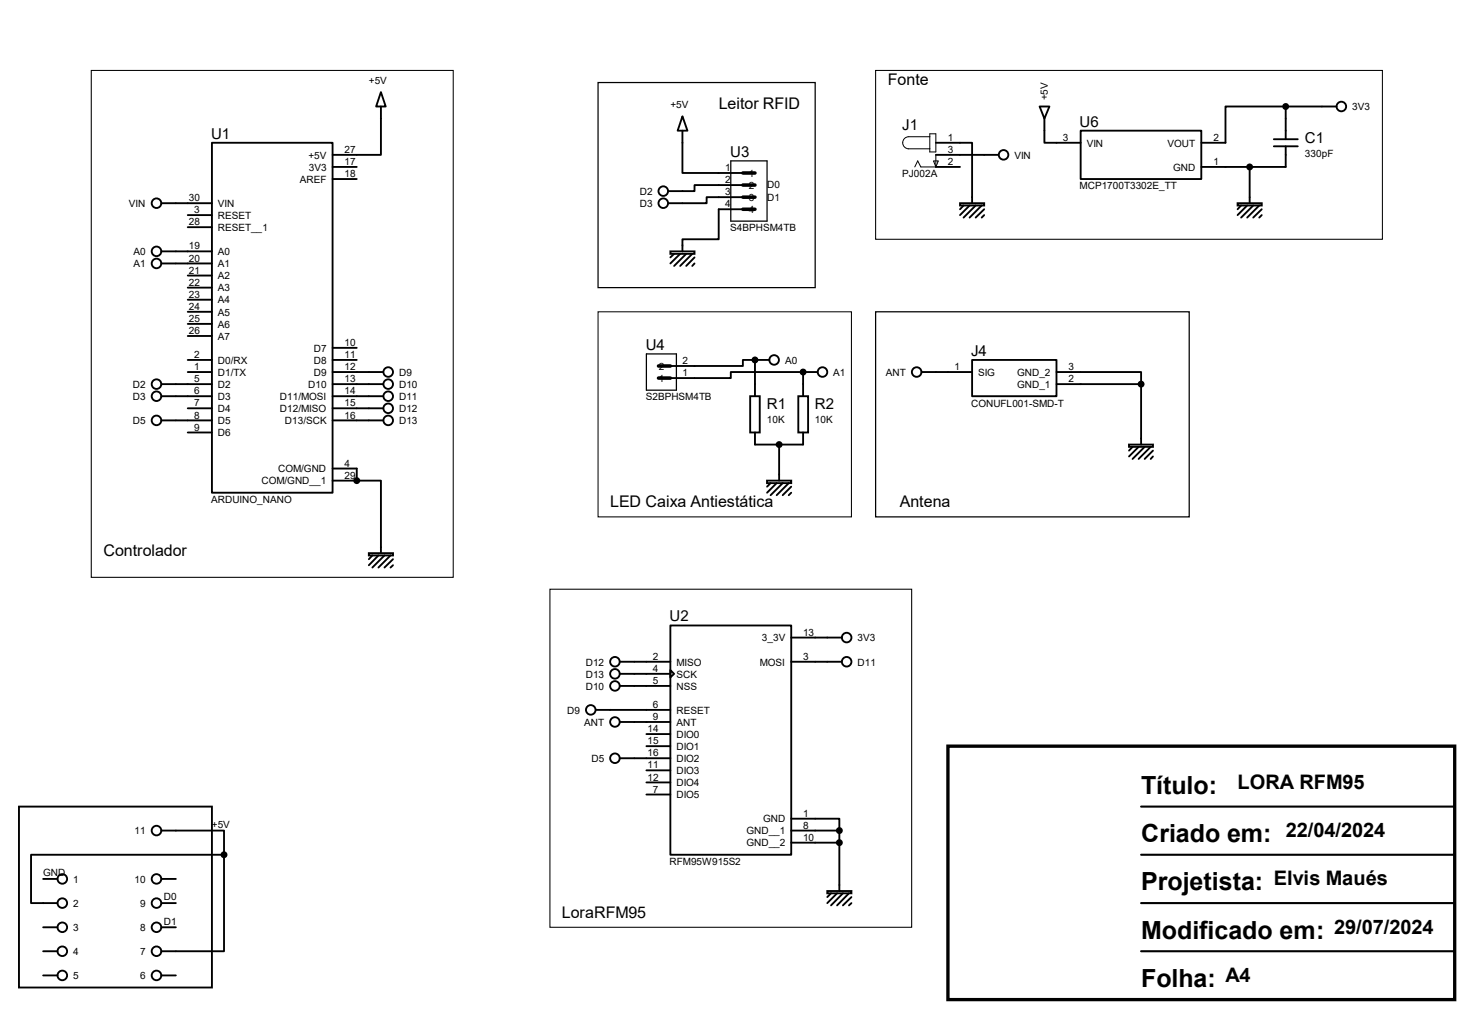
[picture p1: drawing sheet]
<svg xmlns="http://www.w3.org/2000/svg" width="297mm" height="210mm" viewBox="0 0 297 210" stroke-linecap="round" stroke-linejoin="round" font-family="sans-serif">
<g fill="none" stroke="#000" stroke-width=".38">
<path d="M77.4 18.7l1 2.9h-2zM43.1 29h24.5v71.1h-24.5zM67.6 33.9h4.9M67.6 36.4h4.9M77.4 21.6v9.9h-9.8M138.6 23.6l1.1 2.9h-2zM138.6 26.5v8.6h12.3M150.9 37.6h-9.8v1.2h-5.4M190.1 29h7.4v12.3M190.1 31.5h12.8M190.1 33.9h4.9M211.2 21.6h2l-1 2.5z"/>
<path d="M212.2 24.1v4.9h7.3M219.5 26.5h24.6v9.9h-24.6zM253.9 33.9v7.4M258.8 29.7h4.9M258.8 28.3h4.9M261.2 21.6h-12.2v7.4h-4.9M261.2 21.6h10.3M261.2 21.6v6.7M261.2 29.7v4.2h-17.1M32.8 51.1h10.3M32.8 53.5h10.3M32.8 41.3h10.3"/>
<path d="M38.1 56h5M38.1 58.4h5M38.1 43.7h5M38.1 46.1h5M136.2 51.1h4.9v.5h-4.9zM136.9 51.6l-.7 .7M138.2 51.6l-2 1.9M139.4 51.6l-2.5 2.4M140.6 51.6l-2.4 2.4M141.1 52.3l-1.7 1.7M141.1 53.5l-.5 .5M150.9 40h-7.3v1.3h-7.9"/>
<path d="M150.9 42.5h-4.9v6.1h-7.4v2.5M195 41.3h4.9v.4h-4.9zM195.7 41.7l-.7 .8M197 41.7l-2 2M198.2 41.7l-2.5 2.5M199.4 41.7l-2.4 2.5M199.9 42.5l-1.7 1.7M199.9 43.7l-.5 .5M251.4 41.3h4.9v.4h-4.9zM252.1 41.7l-.7 .8M253.4 41.7l-2 2M254.6 41.7l-2.5 2.5"/>
<path d="M255.8 41.7l-2.4 2.5M256.3 42.5l-1.7 1.7M256.3 43.7l-.5 .5M32.8 78h10.3M38.1 75.6h5M38.1 60.9h5M38.1 63.3h5M38.1 65.8h5M38.1 68.2h5M38.1 73.1h5M67.6 78h10.3M67.6 75.6h10.3"/>
<path d="M67.6 73.1h4.9M67.6 70.7h4.9M153.4 73.1h-2.5v1.2h-14.7M153.4 73.1v7.4M153.4 73.1h2.9M163.2 75.6h-14.7v1.2h-12.3M163.2 75.6h2.9M163.2 75.6v4.9M187.2 75.6h10.3M197.5 73.1h17.1v7.4h-17.1zM214.6 75.6h17.2v2.4M214.6 78h17.2"/>
<path d="M231.8 78v12.3M32.8 85.4h10.3M32.8 80.5h10.3M38.1 82.9h5M38.1 87.8h5M67.6 95.2h4.9v2.4M67.6 82.9h10.3M67.6 85.4h10.3M67.6 80.5h10.3M67.6 97.6h4.9M72.5 97.6h4.9v14.8M152.4 80.5h1.9v7.3h-1.9z"/>
<path d="M153.4 87.8v2.5h9.8v-2.5M155.8 97.6h4.9v.5h-4.9zM156.5 98.1l-.7 .7M157.8 98.1l-2 2M158.3 90.3v7.3M159 98.1l-2.5 2.5M160.2 98.1l-2.4 2.5M160.7 98.8l-1.7 1.8M162.2 80.5h2v7.3h-2zM229.4 90.3h4.8v.5h-4.8zM230.1 90.8l-.7 .7M231.3 90.8l-1.9 1.9"/>
<path d="M232.5 90.8l-2.4 2.4M233.8 90.8l-2.5 2.4M234.2 91.5l-1.7 1.7M234.2 92.7l-.4 .5M74.9 112.4h4.9v.4h-4.9zM75.6 112.8l-.7 .8M76.9 112.8l-2 2M78.1 112.8l-2.5 2.5M79.3 112.8l-2.4 2.5M79.8 113.6l-1.7 1.7M79.8 114.8l-.5 .5M160.7 100.1l-.5 .5"/>
<path d="M125.9 134.4h10.3M125.9 136.9h10.3M125.9 139.3h10.3M136.2 127h24.5v46.6h-24.5zM136.2 136.1l.7 .8-.7 .7zM160.7 134.4h10.3M160.7 129.5h10.3M121 144.2h15.2M125.9 146.6h10.3M125.9 154h10.3M131.3 149.1h4.9M131.3 151.6h4.9"/>
<path d="M131.3 156.5h4.9M131.3 158.9h4.9M3.9 163.8h39.2v36.8h-39.2zM8.8 178.5h2.9M32.8 168.7h12.7v4.9M32.8 178.5h2.9M45.5 173.6h-39.2v9.8h5.4M45.5 173.6v19.6h-12.7M131.3 161.4h4.9M160.7 166.3h9.8v2.4M160.7 168.7h9.8M160.7 171.2h9.8"/>
<path d="M170.5 168.7v12.3M8.8 188.3h2.9M8.8 193.2h2.9M8.8 198.1h2.9M32.8 183.4h2.9M32.8 188.3h2.9M32.8 198.1h2.9M168.1 181h4.9v.4h-4.9zM168.8 181.4l-.7 .8M170.1 181.4l-2 2M171.2 181.4l-2.4 2.5M172.5 181.4l-2.4 2.5"/>
<path d="M173 182.2l-1.8 1.7M173 183.4l-.5 .5"/>
<circle cx="134.7" cy="38.8" r=".97"/>
<circle cx="203.9" cy="31.5" r=".97"/>
<circle cx="272.5" cy="21.6" r=".97"/>
<circle cx="31.8" cy="51.1" r=".97"/>
<circle cx="31.8" cy="53.5" r=".97"/>
<circle cx="31.8" cy="41.3" r=".97"/>
<circle cx="134.7" cy="41.3" r=".97"/>
<circle cx="31.8" cy="78" r=".97"/>
<circle cx="78.9" cy="75.6" r=".97"/>
<circle cx="78.9" cy="78" r=".97"/>
<circle cx="157.3" cy="73.1" r=".97"/>
<circle cx="167.1" cy="75.6" r=".97"/>
<circle cx="186.2" cy="75.6" r=".97"/>
<circle cx="31.8" cy="85.4" r=".97"/>
<circle cx="31.8" cy="80.5" r=".97"/>
<circle cx="78.9" cy="85.4" r=".97"/>
<circle cx="78.9" cy="80.5" r=".97"/>
<circle cx="78.9" cy="82.9" r=".97"/>
<circle cx="124.9" cy="134.4" r=".97"/>
<circle cx="124.9" cy="136.9" r=".97"/>
<circle cx="124.9" cy="139.3" r=".97"/>
<circle cx="172" cy="134.4" r=".97"/>
<circle cx="172" cy="129.5" r=".97"/>
<circle cx="120" cy="144.2" r=".97"/>
<circle cx="124.9" cy="146.6" r=".97"/>
<circle cx="124.9" cy="154" r=".97"/>
<circle cx="12.7" cy="178.5" r=".97"/>
<circle cx="31.8" cy="178.5" r=".97"/>
<circle cx="31.8" cy="168.7" r=".97"/>
<circle cx="12.7" cy="188.3" r=".97"/>
<circle cx="12.7" cy="183.4" r=".97"/>
<circle cx="12.7" cy="193.2" r=".97"/>
<circle cx="12.7" cy="198.1" r=".97"/>
<circle cx="31.8" cy="188.3" r=".97"/>
<circle cx="31.8" cy="183.4" r=".97"/>
<circle cx="31.8" cy="198.1" r=".97"/>
<circle cx="31.8" cy="193.2" r=".97"/>
</g>
<g fill="#000">
<circle cx="153.4" cy="73.1" r=".19"/>
<circle cx="163.2" cy="75.6" r=".19"/>
<circle cx="72.5" cy="97.6" r=".19"/>
</g>
<g fill="#000" stroke="#000" stroke-width=".38">
<circle cx="253.9" cy="33.9" r=".51"/>
<circle cx="261.2" cy="21.6" r=".51"/>
<circle cx="153.4" cy="73.1" r=".51"/>
<circle cx="163.2" cy="75.6" r=".51"/>
<circle cx="231.8" cy="78" r=".51"/>
<circle cx="72.5" cy="97.6" r=".51"/>
<circle cx="158.3" cy="90.3" r=".51"/>
<circle cx="45.5" cy="173.6" r=".51"/>
<circle cx="170.5" cy="168.7" r=".51"/>
<circle cx="170.5" cy="171.2" r=".51"/>
</g>
<path d="M188.9 27.8h-4.3a1.23 1.23 0 0 0-1.2 1.2 1.23 1.23 0 0 0 1.2 1.2h4.3M188.9 27.2h1.2v3.7h-1.2zM189.7 32.7h.9l-.5 1.2zM190.1 31.5v2.4h-3l-.7-1.2-.6 1.2" fill="none" stroke="#000" stroke-width=".2"/>
<path d="M192.6 151.6h102.9v51.4h-102.9z" fill="none" stroke="#000" stroke-width=".68"/>
<path d="M231.8 173.6h63.7M231.8 163.8h63.7M231.8 193.2h63.7M231.8 183.4h63.7" fill="none" stroke="#000" stroke-width=".42"/>
<path d="M121.5 16.8h44.1v41.6h-44.1zM148.5 32.7h7.3v12.2h-7.3zM131.3 71.9h6.1v7.3h-6.1zM177.9 63.3h63.7v41.7h-63.7z" fill="none" stroke="#000" stroke-width=".25"/>
<path d="M18.5 14.3h73.6v103h-73.6zM177.9 14.3h102.9v34.3h-102.9zM121.5 63.3h51.5v41.7h-51.5zM111.7 119.7h73.5v68.6h-73.5z" fill="none" stroke="#000" stroke-width=".21"/>
<path d="M150.9 35.1h2.5M150.9 37.6h2.5M150.9 40h2.5M150.9 42.5h2.5M133.8 76.8h2.4M133.8 74.3h2.4" fill="none" stroke="#000" stroke-width=".72"/>
<g font-size="5.1">
<text x="231.8" y="161.2">Título:</text>
<text x="231.8" y="171">Criado em:</text>
<text x="231.8" y="180.8">Projetista:</text>
<text x="231.8" y="190.6">Modificado em:</text>
<text x="231.8" y="200.4">Folha:</text>
</g>
<g font-size="4.1">
<text x="251.4" y="160.2">LORA RFM95</text>
<text x="261.2" y="170.1">22/04/2024</text>
<text x="258.8" y="179.8">Elvis Maués</text>
<text x="271" y="189.7">29/07/2024</text>
<text x="249" y="199.4">A4</text>
</g>
<g font-size="3.3">
<text x="180.3" y="17.3">Fonte</text>
<text x="146" y="22.2">Leitor RFID</text>
<text x="124" y="103">LED Caixa Antiestática</text>
<text x="182.8" y="103">Antena</text>
<text x="21" y="112.9">Controlador</text>
<text x="114.1" y="186.4">LoraRFM95</text>
</g>
<g font-size="3">
<text x="42.9" y="28.2">U1</text>
<text x="183.3" y="26.5">J1</text>
<text x="219.3" y="25.7">U6</text>
<text x="265.1" y="29.1">C1</text>
<text x="148.3" y="31.9">U3</text>
<text x="131.2" y="71.1">U4</text>
<text x="197.3" y="72.3">J4</text>
<text x="155.8" y="83">R1</text>
<text x="165.6" y="83">R2</text>
<text x="136" y="126.2">U2</text>
</g>
<g font-size="2">
<text x="74.9" y="17">+5V</text>
<text x="136.2" y="21.9">+5V</text>
<text x="212.9" y="20.4" transform="rotate(-90 212.9 20.4)">+5V</text>
<text x="274.7" y="22.4">3V3</text>
<text x="192.6" y="28.6">1</text>
<text x="215.9" y="28.6">3</text>
<text x="220.8" y="29.8">VIN</text>
<text x="237.2" y="29.8">VOUT</text>
<text x="246.5" y="28.6">2</text>
<text x="62.7" y="32.2">+5V</text>
<text x="62.7" y="34.7">3V3</text>
<text x="70" y="31.1">27</text>
<text x="70" y="33.5">17</text>
<text x="70" y="36">18</text>
<text x="147.3" y="34.8">1</text>
<text x="152.1" y="35.9">1</text>
<text x="183.3" y="35.9">PJ002A</text>
<text x="192.6" y="33.5">2</text>
<text x="192.6" y="31.1">3</text>
<text x="206.1" y="32.2">VIN</text>
<text x="238.3" y="34.7">GND</text>
<text x="246.5" y="33.5">1</text>
<text x="265.1" y="31.9">330pF</text>
<text x="38.4" y="40.9">30</text>
<text x="60.9" y="37.1">AREF</text>
<text x="130" y="39.6">D2</text>
<text x="147.3" y="37.2">2</text>
<text x="147.3" y="39.7">3</text>
<text x="152.1" y="38.4">2</text>
<text x="152.1" y="40.8">3</text>
<text x="155.8" y="38.3">D0</text>
<text x="155.8" y="40.7">D1</text>
<text x="219.3" y="38.4">MCP1700T3302E_TT</text>
<text x="26.2" y="42">VIN</text>
<text x="38.4" y="45.8">28</text>
<text x="39.5" y="43.3">3</text>
<text x="44.3" y="44.4">RESET</text>
<text x="44.3" y="46.9">RESET__1</text>
<text x="44.3" y="42">VIN</text>
<text x="130" y="42">D3</text>
<text x="147.3" y="42.1">4</text>
<text x="148.3" y="46.9">S4BPHSM4TB</text>
<text x="152.1" y="43.3">4</text>
<text x="27.1" y="51.8">A0</text>
<text x="38.4" y="50.7">19</text>
<text x="38.4" y="53.1">20</text>
<text x="44.3" y="51.8">A0</text>
<text x="27.1" y="54.3">A1</text>
<text x="38.4" y="55.6">21</text>
<text x="38.4" y="58">22</text>
<text x="44.3" y="54.3">A1</text>
<text x="44.3" y="56.7">A2</text>
<text x="44.3" y="59.2">A3</text>
<text x="38.4" y="60.5">23</text>
<text x="38.4" y="62.9">24</text>
<text x="38.4" y="65.4">25</text>
<text x="44.3" y="61.6">A4</text>
<text x="44.3" y="64.1">A5</text>
<text x="38.4" y="67.9">26</text>
<text x="44.3" y="66.5">A6</text>
<text x="44.3" y="69">A7</text>
<text x="63.8" y="71.4">D7</text>
<text x="70" y="70.3">10</text>
<text x="39.5" y="72.7">2</text>
<text x="39.5" y="75.2">1</text>
<text x="39.5" y="77.6">5</text>
<text x="44.3" y="73.9">D0/RX</text>
<text x="44.3" y="76.3">D1/TX</text>
<text x="63.8" y="73.9">D8</text>
<text x="63.8" y="76.3">D9</text>
<text x="70" y="77.6">13</text>
<text x="70" y="72.7">11</text>
<text x="70" y="75.2">12</text>
<text x="81.1" y="76.3">D9</text>
<text x="133.9" y="77.6">1</text>
<text x="133.9" y="75.1">2</text>
<text x="138.6" y="76.4">1</text>
<text x="138.6" y="74">2</text>
<text x="159.5" y="73.9">A0</text>
<text x="169.3" y="76.3">A1</text>
<text x="180" y="76.3">ANT</text>
<text x="193.9" y="75.2">1</text>
<text x="198.7" y="76.3">SIG</text>
<text x="206.6" y="76.3">GND_2</text>
<text x="217.1" y="77.6">2</text>
<text x="217.1" y="75.2">3</text>
<text x="27" y="78.8">D2</text>
<text x="27" y="81.2">D3</text>
<text x="39.5" y="80.1">6</text>
<text x="39.5" y="82.5">7</text>
<text x="44.3" y="78.8">D2</text>
<text x="44.3" y="81.2">D3</text>
<text x="44.3" y="83.7">D4</text>
<text x="56.9" y="81.2">D11/MOSI</text>
<text x="56.9" y="83.7">D12/MISO</text>
<text x="62.6" y="78.8">D10</text>
<text x="70" y="80.1">14</text>
<text x="70" y="82.5">15</text>
<text x="81.1" y="83.7">D12</text>
<text x="81.1" y="81.2">D11</text>
<text x="81.1" y="78.8">D10</text>
<text x="131.2" y="81.3">S2BPHSM4TB</text>
<text x="197.3" y="82.6">CONUFL001-SMD-T</text>
<text x="206.6" y="78.8">GND_1</text>
<text x="27" y="86.1">D5</text>
<text x="39.5" y="85">8</text>
<text x="39.5" y="87.5">9</text>
<text x="44.3" y="86.1">D5</text>
<text x="44.3" y="88.6">D6</text>
<text x="57.9" y="86.1">D13/SCK</text>
<text x="70" y="85">16</text>
<text x="81.1" y="86.1">D13</text>
<text x="155.8" y="85.9">10K</text>
<text x="165.6" y="85.9">10K</text>
<text x="56.5" y="95.9">COM/GND</text>
<text x="70" y="94.8">4</text>
<text x="53.1" y="98.4">COM/GND__1</text>
<text x="70" y="97.2">29</text>
<text x="42.9" y="102.2">ARDUINO_NANO</text>
<text x="154.8" y="130.3">3_3V</text>
<text x="163.2" y="129.1">13</text>
<text x="174.2" y="130.3">3V3</text>
<text x="119" y="135.2">D12</text>
<text x="119" y="137.6">D13</text>
<text x="132.6" y="134">2</text>
<text x="132.6" y="136.5">4</text>
<text x="137.4" y="135.2">MISO</text>
<text x="137.4" y="137.6">SCK</text>
<text x="154.3" y="135.2">MOSI</text>
<text x="163.2" y="134">3</text>
<text x="174.2" y="135.2">D11</text>
<text x="119" y="140.1">D10</text>
<text x="132.6" y="138.9">5</text>
<text x="132.6" y="143.8">6</text>
<text x="137.4" y="140.1">NSS</text>
<text x="115.2" y="144.9">D9</text>
<text x="118.7" y="147.4">ANT</text>
<text x="131.5" y="148.7">14</text>
<text x="132.6" y="146.3">9</text>
<text x="137.4" y="147.4">ANT</text>
<text x="137.4" y="149.9">DIO0</text>
<text x="137.4" y="144.9">RESET</text>
<text x="120.1" y="154.8">D5</text>
<text x="131.5" y="151.2">15</text>
<text x="131.5" y="153.6">16</text>
<text x="137.4" y="152.3">DIO1</text>
<text x="137.4" y="154.8">DIO2</text>
<text x="131.5" y="156.1">11</text>
<text x="131.5" y="158.5">12</text>
<text x="132.6" y="161">7</text>
<text x="137.4" y="157.2">DIO3</text>
<text x="137.4" y="159.7">DIO4</text>
<text x="137.4" y="162.1">DIO5</text>
<text x="155" y="167">GND</text>
<text x="163.2" y="165.9">1</text>
<text x="27.3" y="169.5">11</text>
<text x="43.1" y="168.2">+5V</text>
<text x="151.6" y="169.5">GND__1</text>
<text x="151.6" y="171.9">GND__2</text>
<text x="163.2" y="168.3">8</text>
<text x="163.2" y="170.8">10</text>
<text x="8.8" y="178">GND</text>
<text x="14.9" y="179.3">1</text>
<text x="27.3" y="179.3">10</text>
<text x="136" y="175.7">RFM95W915S2</text>
<text x="14.9" y="184.2">2</text>
<text x="28.4" y="184.2">9</text>
<text x="33.3" y="182.9">D0</text>
<text x="14.9" y="189.1">3</text>
<text x="28.4" y="189.1">8</text>
<text x="33.3" y="187.8">D1</text>
<text x="14.9" y="194">4</text>
<text x="28.4" y="194">7</text>
<text x="14.9" y="198.9">5</text>
<text x="28.4" y="198.9">6</text>
</g>
</svg>
